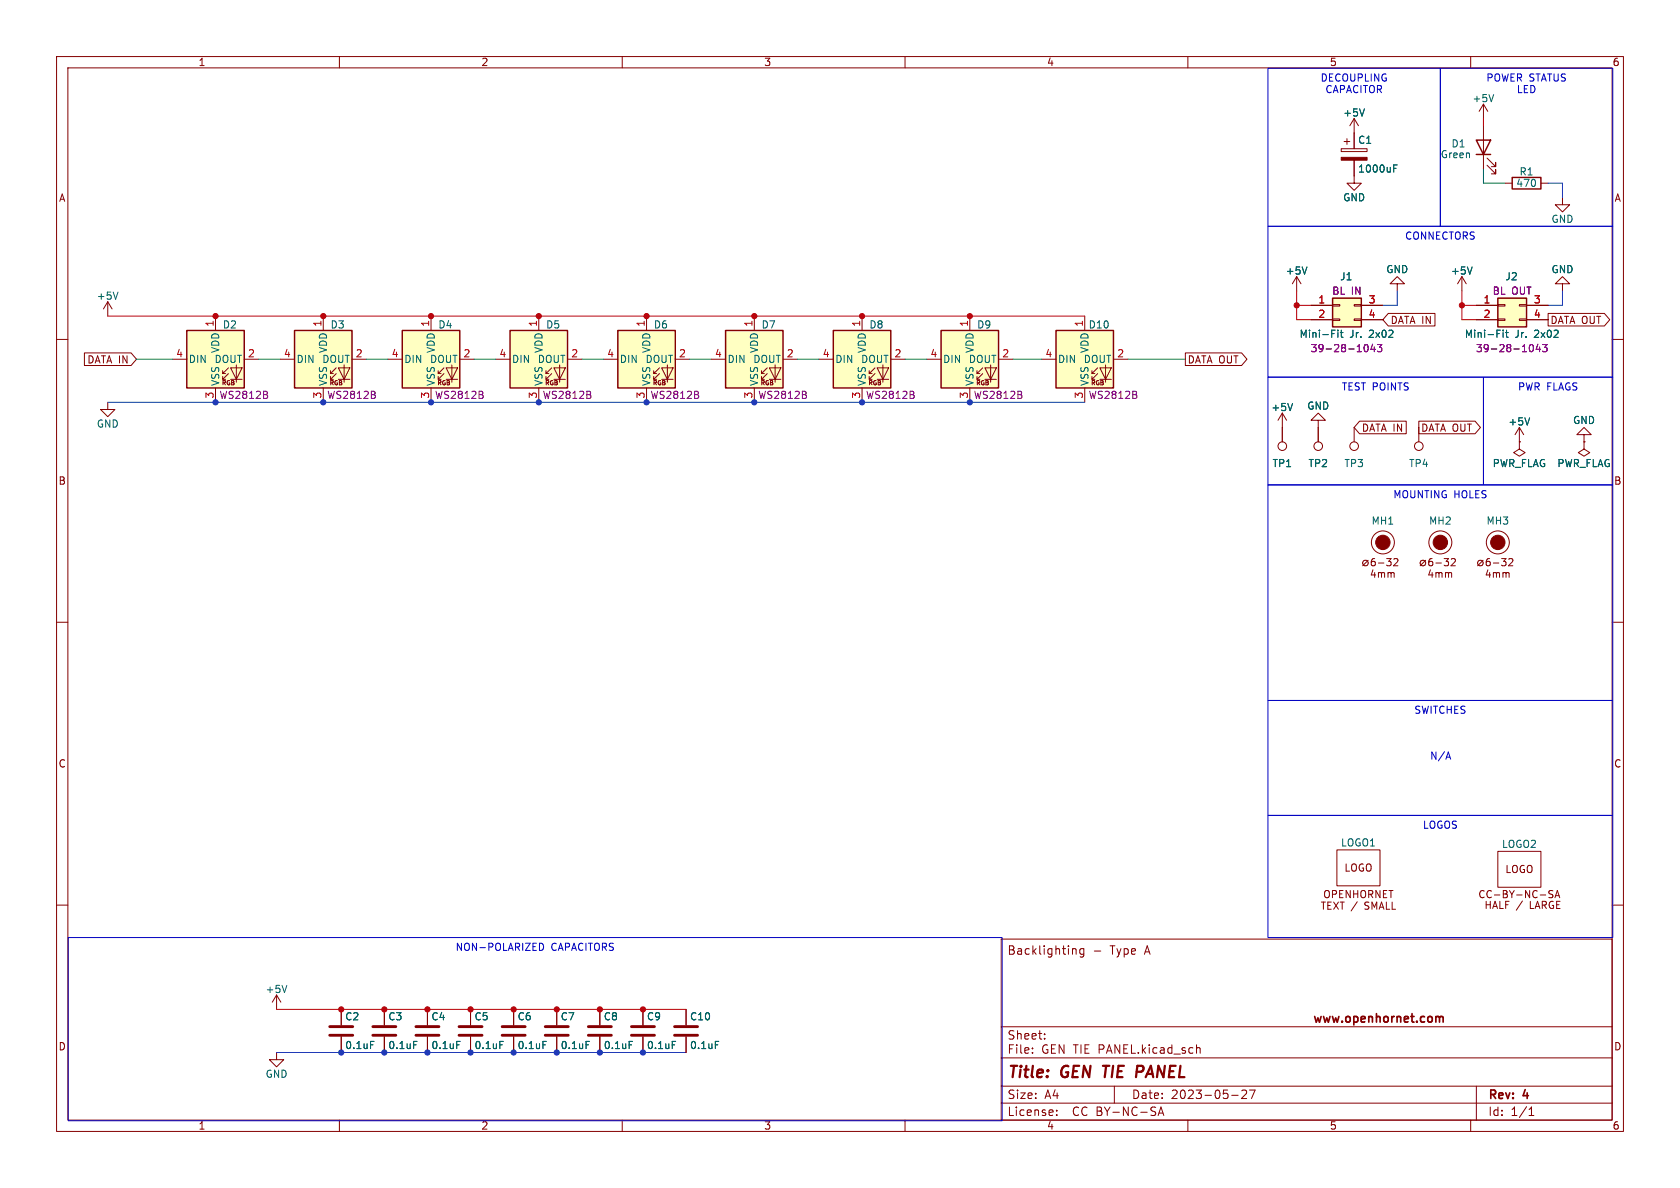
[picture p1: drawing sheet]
<svg xmlns="http://www.w3.org/2000/svg" width="297mm" height="210mm" viewBox="0 0 297 210" stroke-linecap="round" stroke-linejoin="round" font-family="sans-serif">
<g fill="none" stroke="#840000" stroke-width=".18">
<path d="M10 10h277v190h-277zM12 12h273v186h-273zM60 10v2M110 10v2M160 10v2M210 10v2M260 10v2M262.3 18.4v2.6M262.3 18.4l-.8 1.3M262.3 18.4l.7 1.3M237.1 26.3h4.6v.5h-4.6zM237.6 25h1"/>
<path d="M238.1 24.5v1M239.4 28.3v4.1h1.3l-1.3 1.3-1.3-1.3h1.3M239.4 21l-.8 1.2M239.4 21v5.3M239.4 21l.8 1.2M262.3 22.2v7.6M262.9 29.2l1.5 1.5v-.7v.7h-.7M262.9 27.9l1.5 1.6v-.8v.8h-.7M266.1 32.4h1.2M272.4 32.4h1.3M276.2 34.9v1.3h1.3l-1.3 1.3-1.2-1.3h1.2M10 60h2"/>
<path d="M19 53.3l-.7 1.3M19 53.3v2.6M19 53.3l.8 1.3M38.1 55.9v2.5M57.1 55.9v2.5M76.2 55.9v2.5M95.2 55.9v2.5M114.3 55.9v2.5M133.3 55.9v2.5M152.4 55.9v2.5M171.4 55.9v2.5M191.8 55.9v2.5"/>
<path d="M229.2 48.9l-.7 1.3M229.2 48.9v2.5M229.2 48.9l.8 1.3M231.8 54h3.8M231.8 56.5h3.8M235.6 56.4h1.3v.2h-1.3zM235.6 53.8h1.3v.3h-1.3zM239.4 56.4h1.3v.2h-1.3zM239.4 53.8h1.3v.3h-1.3zM240.7 54h3.8M240.7 56.5h3.8M245.4 55.4h8.3v2.2h-8.3l-.9-1.1z"/>
<path d="M247 50.2h1.3l-1.3-1.3-1.3 1.3h1.3v1.2M258.4 48.9l-.7 1.3M258.4 48.9v2.5M258.4 48.9l.8 1.3M261 54h3.8M261 56.5h3.8M264.8 56.4h1.3v.2h-1.3zM264.8 53.8h1.3v.3h-1.3zM268.6 56.4h1.3v.2h-1.3zM268.6 53.8h1.3v.3h-1.3zM269.9 54h3.8M269.9 56.5h3.8"/>
<path d="M273.7 55.4h9.9l1 1.1-1 1.1h-9.9zM276.2 50.2h1.3l-1.3-1.3-1.2 1.3h1.2v1.2M285 60h2M14.9 62.4h8.3l.9 1.1-.9 1.1h-8.3zM19 71.1v1.3h1.3l-1.3 1.3-1.2-1.3h1.2M30.5 63.5h2.5M38.1 68.6v2.5M39.4 67.1h.5M39.4 66h.5M40.4 66l-1 1.1v-.6M40.4 65l-1 1v-.5M40.8 65h2l-1 2.1z"/>
<path d="M40.8 67.1h2M41.8 64.5v3.1M43.2 63.5h2.5M49.5 63.5h2.6M57.1 68.6v2.5M58.4 67.1h.5M58.4 66h.5M59.4 66l-1 1.1v-.6M59.4 65l-1 1v-.5M59.8 65h2l-1 2.1zM59.8 67.1h2M60.8 64.5v3.1"/>
<path d="M62.2 63.5h2.6M68.6 63.5h2.5M76.2 68.6v2.5M77.5 67.1h.5M77.5 66h.5M78.5 66l-1 1.1v-.6M78.5 65l-1 1v-.5M78.9 65h2l-1 2.1zM78.9 67.1h2M79.9 64.5v3.1M81.3 63.5h2.5M87.6 63.5h2.6"/>
<path d="M95.2 68.6v2.5M96.5 67.1h.5M96.5 66h.5M97.5 66l-1 1.1v-.6M97.5 65l-1 1v-.5M97.9 65h2l-1 2.1zM97.9 67.1h2M98.9 64.5v3.1M100.3 63.5h2.6M106.7 63.5h2.5M114.3 68.6v2.5M115.6 67.1h.5"/>
<path d="M115.6 66h.5M116.6 66l-1 1.1v-.6M116.6 65l-1 1v-.5M117 65h2l-1 2.1zM117 67.1h2M118 64.5v3.1M119.4 63.5h2.5M125.7 63.5h2.6M133.3 68.6v2.5M134.6 67.1h.5M134.6 66h.5M135.6 66l-1 1.1v-.6"/>
<path d="M135.6 65l-1 1v-.5M136 65h2l-1 2.1zM136 67.1h2M137 64.5v3.1M138.4 63.5h2.6M144.8 63.5h2.5M152.4 68.6v2.5M153.7 67.1h.5M153.7 66h.5M154.7 66l-1 1.1v-.6M154.7 65l-1 1v-.5M155.1 65h2l-1 2.1z"/>
<path d="M155.1 67.1h2M156.1 64.5v3.1M157.5 63.5h2.5M163.8 63.5h2.6M171.4 68.6v2.5M172.7 67.1h.5M172.7 66h.5M173.7 66l-1 1.1v-.6M173.7 65l-1 1v-.5M174.1 65h2l-1 2.1zM174.1 67.1h2M175.1 64.5v3.1"/>
<path d="M176.5 63.5h2.6M184.1 63.5h2.6M191.8 68.6v2.5M193 67.1h.5M193 66h.5M194.1 66l-1.1 1.1v-.6M194.1 65l-1.1 1v-.5M194.4 65h2.1l-1 2.1zM194.4 67.1h2.1M195.5 64.5v3.1M196.8 63.5h2.6M209.5 62.4h10l1 1.1-1 1.1h-10z"/>
<path d="M226.7 73v5.1M226.7 73l-.8 1.3M226.7 73l.8 1.3M233 74.3h1.3l-1.3-1.3-1.2 1.3h1.2v3.8M239.4 75.6v2.5M240.3 74.5h8.3v2.2h-8.3l-.9-1.1zM250.8 74.5h10l.9 1.1-.9 1.1h-10zM250.8 75.6v2.5M268.6 78.1v1.3l1 .6-1 .6-1-.6 1-.6M268.6 78.1h.1M268.6 75.6l-.8 1.2M268.6 75.6v2.5"/>
<path d="M268.6 75.6l.8 1.2M280 78.1v1.3l1.1 .6-1.1 .6-1-.6 1-.6M280 78.1h.1M280 76.8h1.3l-1.3-1.2-1.2 1.2h1.2v1.3M241.9 99l-1 1M243 98.7l-.3 .1a.86 .86 0 0 0 0 1.2l.4-.1v-.4l-.2-.3-.4 .1-.1 .2M243.7 99.5h1M245.1 98.7h.8l-.4 .5 .3 .1 .1 .2M246.4 98.9l.5-.2 .2 .4-.8 .9M252 99l-.9 1M253.2 98.7l-.4 .1a.86 .86 0 0 0 0 1.2l.4-.1 .1-.4-.2-.3-.4 .1-.1 .2M253.8 99.5h1"/>
<path d="M255.3 98.7h.8l-.4 .5 .3 .1 .1 .2M256.6 98.9l.5-.2 .2 .4-.8 .9M262.2 99l-1 1M263.3 98.7l-.3 .1a.86 .86 0 0 0 0 1.2l.4-.1 .1-.4-.3-.3-.3 .1-.2 .2M264 99.5h1M265.5 98.7h.7l-.4 .5 .3 .1 .1 .2M266.7 98.9l.5-.2 .3 .4-.8 .9M10 110h2M242.7 100.7l-.3 .9h.8M243 101.2v.9M243.7 101.3l.4-.1 .1 .2M243.7 101.2v.9"/>
<path d="M244.2 101.4l.2-.2 .3 .1 .1 .8M244.2 101.4v.7M245.4 101.2v.9M245.9 101.4v.7M246.5 101.4v.7M252.9 100.7l-.3 .9h.8M253.2 101.2v.9M253.8 101.3l.4-.1 .2 .2M253.8 101.2v.9M254.4 101.4l.2-.2 .3 .1v.8M254.4 101.4v.7M255.5 101.2v.9"/>
<path d="M256.1 101.4v.7M256.6 101.4v.7M263 100.7l-.3 .9h.8M263.3 101.2v.9M264 101.2v.9M264 101.3l.4-.1 .2 .2M264.6 101.4l.1-.2 .3 .1 .1 .8M264.6 101.4v.7M265.7 101.2v.9M266.2 101.4v.7M266.8 101.4v.7M285 110h2"/>
<path d="M10 160h2M233.6 159.5h.7M234 159.5v1.2M234.4 157.5l.1-.1a.43 .43 0 0 1 .5 .4v.5a.42 .42 0 0 1-.4 .4 .42 .42 0 0 1-.4-.4v-.5zM235.3 159.5h-.6v1.2h.6M235.6 158.1l.6-.1 .1-.2-.1-.3-.6-.1v1.3M235.8 159.5l.8 1.2M236.3 150.2h7.7v6.4h-7.7zM236.6 159.5l-.8 1.2M236.8 158h.5M236.9 159.5h.7M237.3 159.5v1.2"/>
<path d="M237.4 157.4h-.6v1.3h.6M238.7 157.4v1.3l-.7-1.3v1.3M239.3 158h.7M239.3 157.4v1.3M239.9 159.4l-1 1.6M240 157.4v1.3M240.6 157.6l.3-.2a.43 .43 0 0 1 .5 .4v.5a.42 .42 0 0 1-.4 .4 .42 .42 0 0 1-.4-.4zM242 158.1l.6-.1 .1-.2-.1-.3-.6-.1v1.3M242 159.5h-.5l-.2 .1v.3l.6 .3 .1 .3-.2 .2h-.5M242.3 158.1l.4 .6M244 157.4v1.3l-.8-1.3v1.3M244.6 158h.4"/>
<path d="M245.1 159.5v1.2h.6M245.2 157.4h-.6v1.3h.6M245.5 157.4h.8M245.9 157.4v1.3M246.1 159.5v1.2h.6M264.8 150.5h7.6v6.3h-7.6zM269.1 159.3l-1 1.6M274.5 157.5l-.5-.1-.1 .1v.4l.5 .2 .1 .4-.2 .2-.5-.1M274.9 158.7l.4-1.3 .4 1.3M275 158.3h.6M285 160h2M48.9 175.9l-.8 1.3"/>
<path d="M48.9 175.9v2.5M48.9 175.9l.8 1.3M60.3 178.4v2.8M67.9 178.4v2.8M75.6 178.4v2.8M83.2 178.4v2.8M90.8 178.4v2.8M98.4 178.4v2.8M106 178.4v2.8M113.7 178.4v2.8M121.3 178.4v2.8M177 166h108v32h-108z"/>
<path d="M189.8 167.7l.4 .1v.1v.8M191.6 167.8l-.4-.1-.3 .3v.4l.1 .2h.6M191.6 167.7v1.2l-.3 .3-.3-.1M193.5 168.1h1.1M234.7 160.1h.5M242.5 160.7v-1.2l.5 .9 .4-.9v1.2M243.8 160.7l.4-1.2 .5 1.2M243.9 160.4h.6M48.9 186.1v1.2h1.3l-1.3 1.3-1.3-1.3h1.3M60 198v2M60.3 183.3v2.8M67.9 183.3v2.8"/>
<path d="M75.6 183.3v2.8M83.2 183.3v2.8M90.8 183.3v2.8M98.4 183.3v2.8M106 183.3v2.8M110 198v2M113.7 183.3v2.8M121.3 183.3v2.8M160 198v2M177 195h108M177 192h108M177 187h108"/>
<path d="M177 181.5h108M182.5 186.1v.1M182.5 185.3v.1M184.7 183.6v.1M184.7 182.8v.1M186.8 197.1v.1M186.8 196.3v.1M197 192v3M204.7 197.2l.5-1.5 .5 1.5M204.9 196.8h.7M210 198v2M211.5 184.7v1.5"/>
<path d="M211.5 185.3l.2-.1 .4 .1 .1 .9M217.7 193.6h1.2M219.5 192.8l.6-.1 .2 .1 .1 .3-.9 1.1h.9M220.9 192.7h1l-.7 1.5M260 198v2M261 192v6M270.3 197.2h.9M270.3 196.1l.4-.4v1.5"/>
<circle cx="226.7" cy="78.9" r=".76"/>
<circle cx="233" cy="78.9" r=".76"/>
<circle cx="239.4" cy="78.9" r=".76"/>
<circle cx="250.8" cy="78.9" r=".76"/>
<circle cx="241.4" cy="99.5" r=".5"/>
<circle cx="244.5" cy="95.9" r="2.03"/>
<circle cx="251.5" cy="99.5" r=".5"/>
<circle cx="254.6" cy="95.9" r="2.03"/>
<circle cx="261.7" cy="99.5" r=".5"/>
<circle cx="264.8" cy="95.9" r="2.03"/>
</g>
<path d="M254.4 179.8l.1 .1M254.5 179.9v.8M254.5 179.9l.2-.2 .4 .1v.9" fill="none" stroke="#840000" stroke-width=".3"/>
<g fill="#ffffc2" stroke="#ffffc2" stroke-width=".18">
<path d="M109.2 58.4h10.2v10.2h-10.2z"/>
<path d="M33 58.4h10.2v10.2h-10.2z"/>
<path d="M166.4 58.4h10.1v10.2h-10.1z"/>
<path d="M186.7 58.4h10.1v10.2h-10.1z"/>
<path d="M147.3 58.4h10.2v10.2h-10.2z"/>
<path d="M90.2 58.4h10.1v10.2h-10.1z"/>
<path d="M71.1 58.4h10.2v10.2h-10.2z"/>
<path d="M52.1 58.4h10.1v10.2h-10.1z"/>
<path d="M128.3 58.4h10.1v10.2h-10.1z"/>
<path d="M235.6 52.7h5.1v5.1h-5.1z"/>
<path d="M264.8 52.7h5.1v5.1h-5.1z"/>
</g>
<g fill="none" stroke="#840000" stroke-width=".25">
<path d="M261 24.8h2.5l-1.2 2.5zM261 27.3h2.5M267.3 31.4h5.1v2h-5.1zM33 58.4h10.2v10.2h-10.2zM52.1 58.4h10.1v10.2h-10.1zM71.1 58.4h10.2v10.2h-10.2zM90.2 58.4h10.1v10.2h-10.1zM109.2 58.4h10.2v10.2h-10.2zM128.3 58.4h10.1v10.2h-10.1zM147.3 58.4h10.2v10.2h-10.2zM166.4 58.4h10.1v10.2h-10.1zM186.7 58.4h10.1v10.2h-10.1z"/>
<path d="M235.6 52.7h5.1v5.1h-5.1zM264.8 52.7h5.1v5.1h-5.1z"/>
</g>
<g fill="none" stroke="#840084" stroke-width=".18">
<path d="M47.2 69.8l.1 .2-.1 .4M47.2 69.3v.3M66.3 69.8l.1 .2-.1 .4M66.3 69.3v.3M85.3 69.8l.1 .2-.1 .4M85.3 69.3v.3M104.4 69.8l.1 .2-.1 .4M104.4 69.3v.3M123.4 69.8l.1 .2-.1 .4M123.4 69.3v.3M142.5 69.8l.1 .2-.1 .4M142.5 69.3v.3"/>
<path d="M161.5 69.8l.1 .2-.1 .4M161.5 69.3v.3M180.6 69.8l.1 .2-.1 .4M180.6 69.3v.3M200.9 69.8l.1 .2-.1 .4M200.9 69.3v.3M241.2 61.1l.3-.2a.68 .68 0 0 1 .4 .6 .68 .68 0 0 1-.4 .7l-.3-.3M242.7 60.8l-.3 1h.7M243 61.3v.9M243.5 60.9h.8l-.4 .5 .3 .1v.6l-.1 .1-.6-.1M270.4 61.1l.3-.2a.68 .68 0 0 1 .4 .6 .68 .68 0 0 1-.4 .7l-.3-.3M271.9 60.8l-.3 1h.8"/>
<path d="M272.2 61.3v.9M272.7 60.9h.8l-.4 .5 .3 .1v.6l-.1 .1-.6-.1"/>
</g>
<g fill="none" stroke="#840000" stroke-width=".51">
<path d="M58.3 183h4.1M58.3 181.5h4.1M65.9 183h4.1M65.9 181.5h4.1M73.5 183h4.1M73.5 181.5h4.1M81.2 183h4M81.2 181.5h4M88.8 183h4M88.8 181.5h4M96.4 183h4.1M96.4 181.5h4.1"/>
<path d="M104 183h4.1M104 181.5h4.1M111.6 183h4.1M111.6 181.5h4.1M119.3 183h4M119.3 181.5h4"/>
</g>
<g fill="none" stroke="#006464" stroke-width=".18">
<path d="M241.2 19.2l-.4 1.3M264.1 16.7l-.5 1.3M246.4 29.8h.4M246.4 29.2h.6M20.9 51.6l-.5 1.3M231 47.2l-.4 1.3M236.5 58.4v.1M236.5 58.8v.8M236.9 58.8h.5M237.1 58.4v1.1l.3 .1M260.3 47.2l-.5 1.3M265.7 58.4v.1"/>
<path d="M265.7 58.8v.8M266.2 58.8h.4M266.3 58.4v1.1l.3 .1M228.5 71.3l-.4 1.3M270.4 73.9l-.4 1.2M50.7 174.2l-.4 1.3M65.5 184.1h.6M73.1 184.1h.6M80.7 184.1h.7M88.4 184.1h.6M96 184.1h.6M103.6 184.1h.6"/>
<path d="M111.2 184.1h.6M118.8 184.1h.7M126.5 184.1h.6"/>
</g>
<g fill="#840000" stroke="#840000" stroke-width=".18">
<path d="M237.1 27.8h4.6v.5h-4.6z"/>
<circle cx="264.8" cy="95.9" r="1.27"/>
<circle cx="254.6" cy="95.9" r="1.27"/>
<circle cx="244.5" cy="95.9" r="1.27"/>
</g>
<path d="M224.2 12.1h30.4v27.9h-30.4zM254.6 12.1h30.5v27.9h-30.5zM224.2 40h60.9v26.7h-60.9zM224.2 66.7h38.1v19h-38.1zM262.3 66.7h22.8v19h-22.8zM224.2 85.7h60.9v38.1h-60.9zM224.2 123.8h60.9v20.3h-60.9zM255.7 133.8h.6M256 132.9l.5 1.3M224.2 144.1h60.9v21.6h-60.9zM12.1 165.7h165.1v32.4h-165.1zM95.4 166.7a.64 .64 0 0 1 .7 .7 .64 .64 0 0 1-.7 .6" fill="none" stroke="#0000c2" stroke-width=".18"/>
<path d="M273.7 32.4h2.5v2.5M247 51.4v2.6h-2.5M276.2 51.4v2.6h-2.5M19 71.1h172.8M48.9 186.1h72.4" fill="none" stroke="#0a419f" stroke-width=".18"/>
<path d="M262.3 21v1.2M19 55.9h172.8M229.2 51.4v5.1h2.6M229.2 54h2.6M258.4 51.4v5.1h2.6M258.4 54h2.6M48.9 178.4h72.4" fill="none" stroke="#c1000d" stroke-width=".18"/>
<path d="M262.3 29.8v2.6h3.8M24.1 63.5h6.4M45.7 63.5h3.8M64.8 63.5h3.8M83.8 63.5h3.8M102.9 63.5h3.8M121.9 63.5h3.8M141 63.5h3.8M160 63.5h3.8M179.1 63.5h5M199.4 63.5h10.1" fill="none" stroke="#009600" stroke-width=".18"/>
<g fill="#0a419f" stroke="#0a419f" stroke-width=".18">
<circle cx="38.1" cy="71.1" r=".46"/>
<circle cx="57.1" cy="71.1" r=".46"/>
<circle cx="90.8" cy="186.1" r=".46"/>
<circle cx="114.3" cy="71.1" r=".46"/>
<circle cx="133.3" cy="71.1" r=".46"/>
<circle cx="171.4" cy="71.1" r=".46"/>
<circle cx="152.4" cy="71.1" r=".46"/>
<circle cx="76.2" cy="71.1" r=".46"/>
<circle cx="95.2" cy="71.1" r=".46"/>
<circle cx="98.4" cy="186.1" r=".46"/>
<circle cx="67.9" cy="186.1" r=".46"/>
<circle cx="113.7" cy="186.1" r=".46"/>
<circle cx="106" cy="186.1" r=".46"/>
<circle cx="75.6" cy="186.1" r=".46"/>
<circle cx="83.2" cy="186.1" r=".46"/>
<circle cx="60.3" cy="186.1" r=".46"/>
</g>
<g fill="#c1000d" stroke="#c1000d" stroke-width=".18">
<circle cx="38.1" cy="55.9" r=".46"/>
<circle cx="57.1" cy="55.9" r=".46"/>
<circle cx="90.8" cy="178.4" r=".46"/>
<circle cx="114.3" cy="55.9" r=".46"/>
<circle cx="133.3" cy="55.9" r=".46"/>
<circle cx="171.4" cy="55.9" r=".46"/>
<circle cx="152.4" cy="55.9" r=".46"/>
<circle cx="76.2" cy="55.9" r=".46"/>
<circle cx="95.2" cy="55.9" r=".46"/>
<circle cx="98.4" cy="178.4" r=".46"/>
<circle cx="67.9" cy="178.4" r=".46"/>
<circle cx="113.7" cy="178.4" r=".46"/>
<circle cx="106" cy="178.4" r=".46"/>
<circle cx="83.2" cy="178.4" r=".46"/>
<circle cx="75.6" cy="178.4" r=".46"/>
<circle cx="60.3" cy="178.4" r=".46"/>
<circle cx="258.4" cy="54" r=".46"/>
<circle cx="229.2" cy="54" r=".46"/>
</g>
<g font-size="2.8" fill="#840000">
<text x="178" y="191">Title:</text>
<text x="187.5" y="191">GEN TIE PANEL</text>
</g>
<g font-size="2.1" fill="#840000">
<text x="178" y="168.9">Backlighting</text>
<text x="196.2" y="168.9">Type</text>
<text x="202.3" y="168.9">A</text>
<text x="178" y="183.9">Sheet:</text>
<text x="232" y="181.1">www.openhornet.com</text>
<text x="178" y="186.4">File:</text>
<text x="184" y="186.4">GEN TIE PANEL.kicad_sch</text>
<text x="178" y="197.4">License:</text>
<text x="178" y="194.4">Size:</text>
<text x="184.6" y="194.4">A4</text>
<text x="189.5" y="197.4">CC BY-NC-SA</text>
<text x="200" y="194.4">Date:</text>
<text x="206.9" y="194.4">2023-05-27</text>
<text x="263" y="194.6">Rev:</text>
<text x="263" y="197.4">Id:</text>
<text x="267" y="197.4">1/1</text>
<text x="269.2" y="194.6">4</text>
</g>
<g font-size="1.8" fill="#840000">
<text x="35" y="11.8">1</text>
<text x="85" y="11.8">2</text>
<text x="135" y="11.8">3</text>
<text x="185" y="11.8">4</text>
<text x="235" y="11.8">5</text>
<text x="285" y="11.8">6</text>
<text x="10.4" y="35.8">A</text>
<text x="285.4" y="35.8">A</text>
<text x="245.7" y="57.4">DATA IN</text>
<text x="274" y="57.4">DATA OUT</text>
<text x="15.4" y="64.4">DATA IN</text>
<text x="209.9" y="64.4">DATA OUT</text>
<text x="240.7" y="76.5">DATA IN</text>
<text x="251.1" y="76.5">DATA OUT</text>
<text x="10.3" y="85.8">B</text>
<text x="285.3" y="85.8">B</text>
<text x="245.6" y="101.3">4mm</text>
<text x="255.7" y="101.3">4mm</text>
<text x="265.9" y="101.3">4mm</text>
<text x="10.3" y="135.8">C</text>
<text x="285.3" y="135.8">C</text>
<text x="237.6" y="154.2">LOGO</text>
<text x="266.1" y="154.5">LOGO</text>
<text x="261.3" y="158.9">CC-BY-NC-SA</text>
<text x="261.8" y="160.9">HALF /</text>
<text x="269.9" y="160.9">LARGE</text>
<text x="10.3" y="185.8">D</text>
<text x="285.3" y="185.8">D</text>
<text x="35" y="199.8">1</text>
<text x="85" y="199.8">2</text>
<text x="135" y="199.8">3</text>
<text x="185" y="199.8">4</text>
<text x="235" y="199.8">5</text>
<text x="285" y="199.8">6</text>
</g>
<g font-size="1.8" fill="#0000c2">
<text x="233.4" y="14.7">DECOUPLING</text>
<text x="234.3" y="16.7">CAPACITOR</text>
<text x="262.7" y="14.7">POWER STATUS</text>
<text x="268.1" y="16.7">LED</text>
<text x="248.3" y="42.6">CONNECTORS</text>
<text x="237.2" y="69.3">TEST POINTS</text>
<text x="268.3" y="69.3">PWR FLAGS</text>
<text x="246.3" y="88.3">MOUNTING HOLES</text>
<text x="250" y="126.4">SWITCHES</text>
<text x="252.7" y="134.4">N/A</text>
<text x="251.5" y="146.7">LOGOS</text>
<text x="80.5" y="168.3">NON-POLARIZED</text>
<text x="97.4" y="168.3">CAPACITORS</text>
</g>
<g font-size="1.8" fill="#006464">
<text x="237.4" y="20.8">+5V</text>
<text x="260.3" y="18.2">+5V</text>
<text x="240" y="25.6">C1</text>
<text x="254.6" y="28.1">Green</text>
<text x="256.5" y="26.2">D1</text>
<text x="237.4" y="35.8">GND</text>
<text x="240" y="30.7">1000uF</text>
<text x="268" y="33.2">470</text>
<text x="268.6" y="31.2">R1</text>
<text x="274.2" y="39.6">GND</text>
<text x="17.1" y="53.1">+5V</text>
<text x="227.2" y="48.7">+5V</text>
<text x="236.9" y="49.7">J1</text>
<text x="245" y="48.5">GND</text>
<text x="256.4" y="48.7">+5V</text>
<text x="266.1" y="49.7">J2</text>
<text x="274.2" y="48.5">GND</text>
<text x="39.3" y="58.2">D2</text>
<text x="58.4" y="58.2">D3</text>
<text x="77.4" y="58.2">D4</text>
<text x="96.5" y="58.2">D5</text>
<text x="115.5" y="58.2">D6</text>
<text x="134.6" y="58.2">D7</text>
<text x="153.6" y="58.2">D8</text>
<text x="172.7" y="58.2">D9</text>
<text x="192.4" y="58.2">D10</text>
<text x="229.7" y="59.9">Mini-Fit</text>
<text x="238.6" y="59.9">Jr.</text>
<text x="242" y="59.9">2x02</text>
<text x="258.9" y="59.9">Mini-Fit</text>
<text x="267.8" y="59.9">Jr.</text>
<text x="271.2" y="59.9">2x02</text>
<text x="33.3" y="64.3">DIN</text>
<text x="37.9" y="64.3">DOUT</text>
<text x="38.9" y="62.4" transform="rotate(-90 38.9 62.4)">VDD</text>
<text x="52.3" y="64.3">DIN</text>
<text x="57" y="64.3">DOUT</text>
<text x="58" y="62.4" transform="rotate(-90 58 62.4)">VDD</text>
<text x="71.4" y="64.3">DIN</text>
<text x="76" y="64.3">DOUT</text>
<text x="77" y="62.4" transform="rotate(-90 77 62.4)">VDD</text>
<text x="90.4" y="64.3">DIN</text>
<text x="95.1" y="64.3">DOUT</text>
<text x="96.1" y="62.4" transform="rotate(-90 96.1 62.4)">VDD</text>
<text x="109.5" y="64.3">DIN</text>
<text x="114.1" y="64.3">DOUT</text>
<text x="115.1" y="62.4" transform="rotate(-90 115.1 62.4)">VDD</text>
<text x="128.5" y="64.3">DIN</text>
<text x="133.2" y="64.3">DOUT</text>
<text x="134.2" y="62.4" transform="rotate(-90 134.2 62.4)">VDD</text>
<text x="147.6" y="64.3">DIN</text>
<text x="152.2" y="64.3">DOUT</text>
<text x="153.2" y="62.4" transform="rotate(-90 153.2 62.4)">VDD</text>
<text x="166.6" y="64.3">DIN</text>
<text x="171.3" y="64.3">DOUT</text>
<text x="172.3" y="62.4" transform="rotate(-90 172.3 62.4)">VDD</text>
<text x="186.9" y="64.3">DIN</text>
<text x="191.6" y="64.3">DOUT</text>
<text x="192.6" y="62.4" transform="rotate(-90 192.6 62.4)">VDD</text>
<text x="38.9" y="68.3" transform="rotate(-90 38.9 68.3)">VSS</text>
<text x="58" y="68.3" transform="rotate(-90 58 68.3)">VSS</text>
<text x="77" y="68.3" transform="rotate(-90 77 68.3)">VSS</text>
<text x="96.1" y="68.3" transform="rotate(-90 96.1 68.3)">VSS</text>
<text x="115.1" y="68.3" transform="rotate(-90 115.1 68.3)">VSS</text>
<text x="134.2" y="68.3" transform="rotate(-90 134.2 68.3)">VSS</text>
<text x="153.2" y="68.3" transform="rotate(-90 153.2 68.3)">VSS</text>
<text x="172.3" y="68.3" transform="rotate(-90 172.3 68.3)">VSS</text>
<text x="192.6" y="68.3" transform="rotate(-90 192.6 68.3)">VSS</text>
<text x="17.1" y="75.8">GND</text>
<text x="224.7" y="72.8">+5V</text>
<text x="231" y="72.6">GND</text>
<text x="266.6" y="75.4">+5V</text>
<text x="278" y="75.1">GND</text>
<text x="224.9" y="82.7">TP1</text>
<text x="231.3" y="82.7">TP2</text>
<text x="237.6" y="82.7">TP3</text>
<text x="249" y="82.7">TP4</text>
<text x="263.8" y="82.7">PWR_FLAG</text>
<text x="275.3" y="82.7">PWR_FLAG</text>
<text x="242.4" y="92.9">MH1</text>
<text x="252.6" y="92.9">MH2</text>
<text x="262.7" y="92.9">MH3</text>
<text x="237" y="149.8">LOGO1</text>
<text x="265.5" y="150.1">LOGO2</text>
<text x="46.9" y="175.7">+5V</text>
<text x="61" y="180.5">C2</text>
<text x="61" y="185.6">0.1uF</text>
<text x="68.6" y="180.5">C3</text>
<text x="68.6" y="185.6">0.1uF</text>
<text x="76.2" y="180.5">C4</text>
<text x="76.2" y="185.6">0.1uF</text>
<text x="83.8" y="180.5">C5</text>
<text x="83.8" y="185.6">0.1uF</text>
<text x="91.4" y="180.5">C6</text>
<text x="91.4" y="185.6">0.1uF</text>
<text x="99.1" y="180.5">C7</text>
<text x="99.1" y="185.6">0.1uF</text>
<text x="106.7" y="180.5">C8</text>
<text x="106.7" y="185.6">0.1uF</text>
<text x="114.3" y="180.5">C9</text>
<text x="114.3" y="185.6">0.1uF</text>
<text x="121.9" y="180.5">C10</text>
<text x="121.9" y="185.6">0.1uF</text>
<text x="46.9" y="190.7">GND</text>
</g>
<g font-size="1.8" fill="#a90000">
<text x="233" y="53.7">1</text>
<text x="241.9" y="53.7">3</text>
<text x="262.2" y="53.7">1</text>
<text x="271.1" y="53.7">3</text>
<text x="37.8" y="57.8" transform="rotate(-90 37.8 57.8)">1</text>
<text x="56.9" y="57.8" transform="rotate(-90 56.9 57.8)">1</text>
<text x="75.9" y="57.8" transform="rotate(-90 75.9 57.8)">1</text>
<text x="95" y="57.8" transform="rotate(-90 95 57.8)">1</text>
<text x="114" y="57.8" transform="rotate(-90 114 57.8)">1</text>
<text x="133.1" y="57.8" transform="rotate(-90 133.1 57.8)">1</text>
<text x="152.1" y="57.8" transform="rotate(-90 152.1 57.8)">1</text>
<text x="171.2" y="57.8" transform="rotate(-90 171.2 57.8)">1</text>
<text x="191.5" y="57.8" transform="rotate(-90 191.5 57.8)">1</text>
<text x="233" y="56.3">2</text>
<text x="241.9" y="56.3">4</text>
<text x="262.2" y="56.3">2</text>
<text x="271.1" y="56.3">4</text>
<text x="31.1" y="63.2">4</text>
<text x="43.8" y="63.2">2</text>
<text x="50.1" y="63.2">4</text>
<text x="62.8" y="63.2">2</text>
<text x="69.2" y="63.2">4</text>
<text x="81.9" y="63.2">2</text>
<text x="88.2" y="63.2">4</text>
<text x="100.9" y="63.2">2</text>
<text x="107.3" y="63.2">4</text>
<text x="120" y="63.2">2</text>
<text x="126.3" y="63.2">4</text>
<text x="139" y="63.2">2</text>
<text x="145.4" y="63.2">4</text>
<text x="158.1" y="63.2">2</text>
<text x="164.4" y="63.2">4</text>
<text x="177.1" y="63.2">2</text>
<text x="184.8" y="63.2">4</text>
<text x="197.5" y="63.2">2</text>
<text x="37.8" y="70.5" transform="rotate(-90 37.8 70.5)">3</text>
<text x="56.9" y="70.5" transform="rotate(-90 56.9 70.5)">3</text>
<text x="75.9" y="70.5" transform="rotate(-90 75.9 70.5)">3</text>
<text x="95" y="70.5" transform="rotate(-90 95 70.5)">3</text>
<text x="114" y="70.5" transform="rotate(-90 114 70.5)">3</text>
<text x="133.1" y="70.5" transform="rotate(-90 133.1 70.5)">3</text>
<text x="152.1" y="70.5" transform="rotate(-90 152.1 70.5)">3</text>
<text x="171.2" y="70.5" transform="rotate(-90 171.2 70.5)">3</text>
<text x="191.5" y="70.5" transform="rotate(-90 191.5 70.5)">3</text>
</g>
<g font-size="1.8" fill="#840084">
<text x="235.5" y="52.3">BL IN</text>
<text x="263.8" y="52.3">BL OUT</text>
<text x="231.7" y="62.4">39-28-1043</text>
<text x="260.9" y="62.4">39-28-1043</text>
<text x="38.7" y="70.7">WS2812B</text>
<text x="57.8" y="70.7">WS2812B</text>
<text x="76.8" y="70.7">WS2812B</text>
<text x="95.9" y="70.7">WS2812B</text>
<text x="114.9" y="70.7">WS2812B</text>
<text x="134" y="70.7">WS2812B</text>
<text x="153" y="70.7">WS2812B</text>
<text x="172.1" y="70.7">WS2812B</text>
<text x="192.4" y="70.7">WS2812B</text>
</g>
<g font-size="1.1" fill="#840000">
<text x="39.1" y="68.3">RGB</text>
<text x="58.2" y="68.3">RGB</text>
<text x="77.2" y="68.3">RGB</text>
<text x="96.3" y="68.3">RGB</text>
<text x="115.3" y="68.3">RGB</text>
<text x="134.4" y="68.3">RGB</text>
<text x="153.4" y="68.3">RGB</text>
<text x="172.5" y="68.3">RGB</text>
<text x="192.8" y="68.3">RGB</text>
</g>
</svg>
